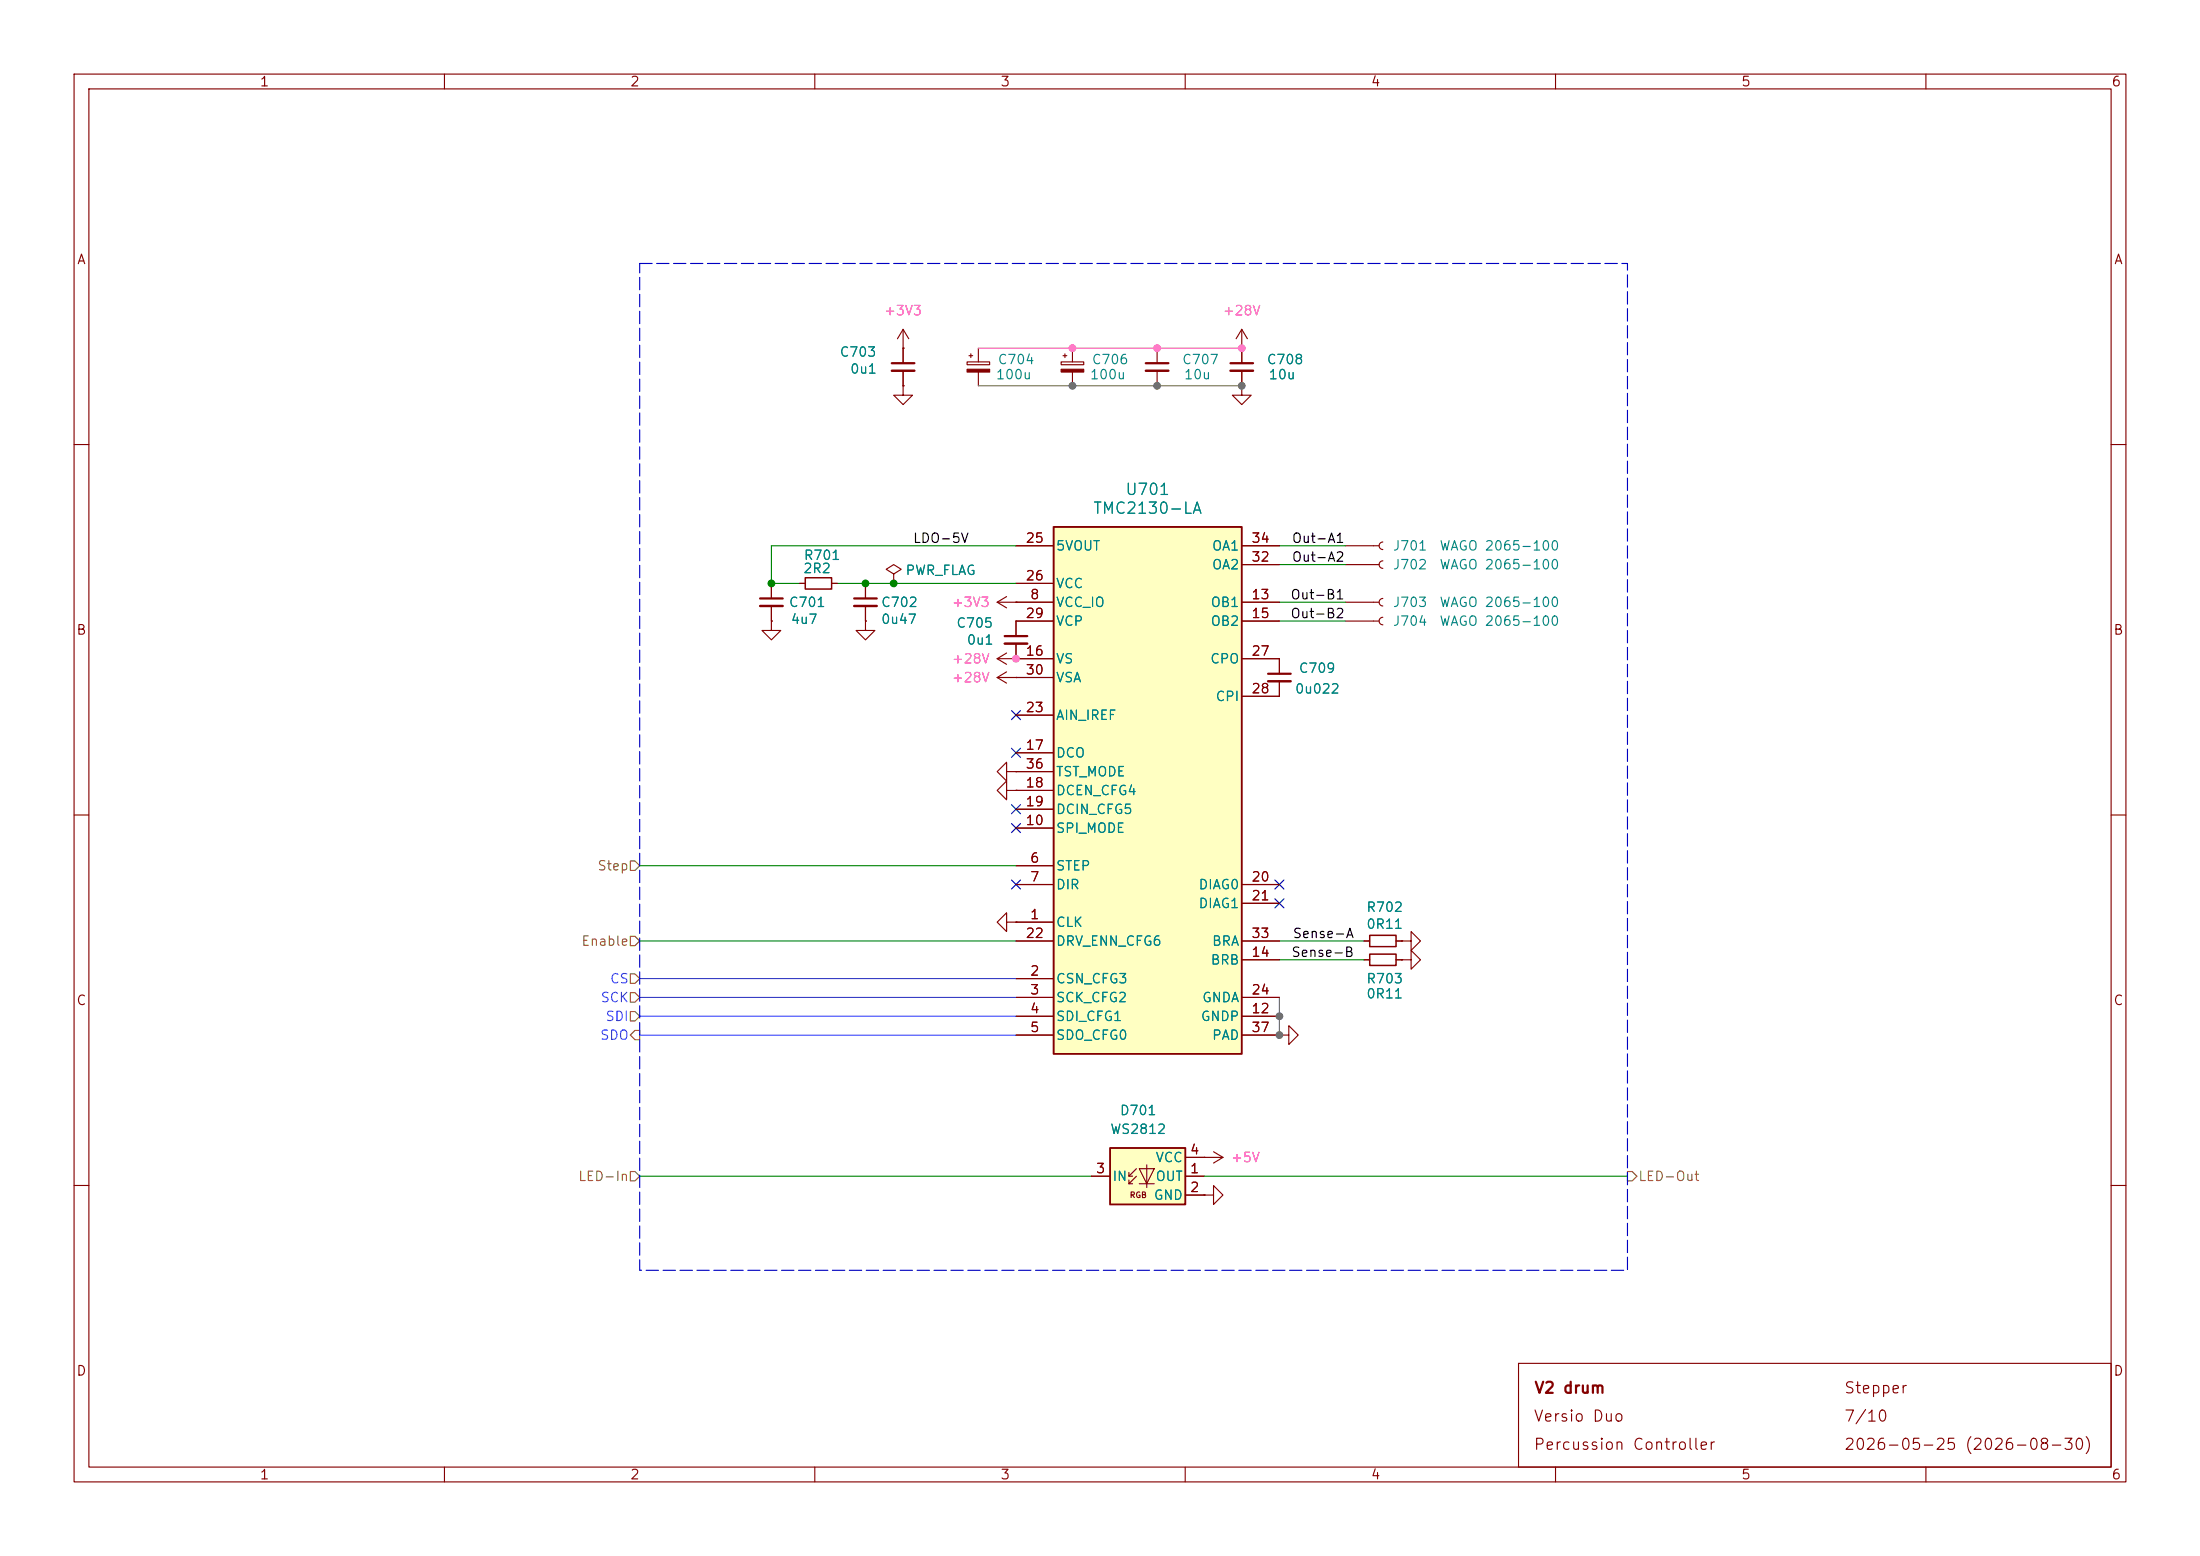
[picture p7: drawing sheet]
<svg xmlns="http://www.w3.org/2000/svg" width="297mm" height="210mm" viewBox="0 0 297 210" stroke-linecap="round" stroke-linejoin="round" font-family="sans-serif">
<g fill="none" stroke="#840000" stroke-width=".15">
<path d="M10 10h277v190h-277zM12 12h273v186h-273zM60 10v2M110 10v2M160 10v2M210 10v2M260 10v2M10 60h2M120.6 77.5l1.1-.7-1.1-.6-1 .6 1 .7v1.2M120.6 78.7h.1M285 60h2M172.7 88.9v2"/>
<path d="M172.7 91.9v2.1M10 110h2M135.9 106.7v-1.3l-1.3 1.3 1.3 1.3v-1.3h1.3M137.2 106.7h.1M285 110h2M135.9 124.5v-1.3l-1.3 1.3 1.3 1.2v-1.2h1.3M137.2 124.5h.1M10 160h2M162.6 161.3h1.2v-1.3l1.3 1.3-1.3 1.3v-1.3M162.6 161.3h.1M285 160h2M60 198v2"/>
<path d="M110 198v2M160 198v2M205 184h80v14h-80zM210 198v2M260 198v2"/>
</g>
<path d="M171.2 90.9h3" fill="none" stroke="#840000" stroke-width=".3"/>
<path d="M171.2 91.9h3" fill="none" stroke="#840000" stroke-width=".33"/>
<path d="M142.2 71.1h25.4v71.1h-25.4z" fill="#ffffc2"/>
<path d="M142.2 71.1h25.4v71.1h-25.4z" fill="none" stroke="#840000" stroke-width=".25"/>
<g fill="none" stroke="#840000" stroke-width=".15">
<path d="M121.9 47h.1M121.9 44.5l-.7 1.2M121.9 44.5l.8 1.2M121.9 44.5v2.5M130.6 48.8h3v.4h-3zM130.8 48h.5M131.1 47.8v.5M132.1 47v1.8M132.1 50.2v1.9M143.3 48.8h3v.4h-3zM143.5 48h.5M143.8 47.8v.5"/>
<path d="M144.8 47v1.8M144.8 50.2v1.9M156.2 47v2M156.2 50v2.1M167.6 52.1v1.2h1.3l-1.3 1.3-1.2-1.3h1.2M167.6 52.1h.1M167.6 47v2M167.6 50v2.1M104.1 78.7v2.1M116.8 78.7v2.1M137.2 78.7h5M137.2 73.7h5"/>
<path d="M167.6 76.2h5.1M167.6 73.7h5.1M104.1 81.8v2M116.8 81.8v2M137.2 81.3h5M137.2 96.5h5M137.2 86.9v2h5M137.2 91.4h5M142.2 83.8h-5v2.1M167.6 81.3h5.1M167.6 83.8h5.1M167.6 88.9h5.1"/>
<path d="M167.6 94h5.1M137.2 116.8h5M137.2 119.4h5M137.2 111.8h5M137.2 101.6h5M137.2 106.7h5M137.2 109.2h5M137.2 104.1h5M167.6 119.4h5.1M137.2 124.5h5M137.2 132.1h5M137.2 134.6h5"/>
<path d="M137.2 137.2h5M137.2 139.7h5M137.2 127h5M167.6 134.6h5.1M167.6 137.2h5.1M167.6 139.7h5.1M167.6 121.9h5.1M167.6 127h5.1M167.6 129.5h5.1"/>
</g>
<path d="M154.7 49h3M166.1 49h3.1M102.6 80.8h3.1M115.3 80.8h3.1M135.6 85.9h3.1" fill="none" stroke="#840000" stroke-width=".3"/>
<path d="M154.7 50h3M166.1 50h3.1M102.6 81.8h3.1M115.3 81.8h3.1M135.6 86.9h3.1" fill="none" stroke="#840000" stroke-width=".33"/>
<g fill="#840000" stroke="#840000" stroke-width=".15">
<path d="M143.3 49.8h3v.4h-3z"/>
<path d="M130.6 49.8h3v.4h-3z"/>
</g>
<path d="M149.9 154.9h10.1v7.7h-10.1z" fill="#ffffc2"/>
<path d="M149.9 154.9h10.1v7.7h-10.1z" fill="none" stroke="#840000" stroke-width=".25"/>
<g fill="none" stroke="#840000" stroke-width=".15">
<path d="M121.9 52.1v1.2h1.3l-1.3 1.3-1.3-1.3h1.3M121.9 52.1h.1M121.9 47h.1M121.9 47v2M121.9 50v2.1M167.6 47h.1M167.6 52.1h.1M167.6 44.5l-.7 1.2M167.6 44.5l.8 1.2M167.6 44.5v4.5M167.6 50v2.1M104.1 78.7v2.1"/>
<path d="M107.9 78.7h.8M112.3 78.7h.7M116.8 78.7v2.1M120.6 78.7h.1M137.2 78.7h5M137.2 73.7h5M167.6 76.2h5.1M167.6 73.7h5.1M181.6 76.2h4.6M181.6 73.7h4.6M186.7 75.7a.51 .51 0 0 0-.5 .5 .51 .51 0 0 0 .5 .5M186.7 73.2a.51 .51 0 0 0-.5 .5 .51 .51 0 0 0 .5 .5"/>
<path d="M104.1 83.8v1.3h1.3l-1.3 1.3-1.2-1.3h1.2M104.1 83.8h.1M104.1 81.8v2M116.8 83.8v1.3h1.3l-1.3 1.3-1.2-1.3h1.2M116.8 83.8h.1M116.8 81.8v2M134.6 81.3h7.6M134.6 88.9l1.3 .8M134.6 88.9h7.6M134.6 81.3l1.3 .7M134.6 91.4l1.3 .8M134.6 91.4h7.6"/>
<path d="M135.9 88.1l-1.3 .8M135.9 80.5l-1.3 .8M135.9 90.7l-1.3 .7M137.2 88.9h.1M137.2 81.3h.1M137.2 91.4h.1M137.2 96.5h5M137.2 86.9v2M142.2 83.8h-5v2.1M167.6 81.3h5.1M167.6 83.8h5.1M167.6 88.9h5.1v2"/>
<path d="M172.7 91.9v2.1h-5.1M181.6 81.3h4.6M181.6 83.8h4.6M186.7 80.8a.51 .51 0 0 0-.5 .5 .51 .51 0 0 0 .5 .5M186.7 83.3a.51 .51 0 0 0-.5 .5 .51 .51 0 0 0 .5 .5M135.9 104.1v-1.2l-1.3 1.2 1.3 1.3v-1.3h1.3M137.2 104.1h.1M137.2 106.7h.1M137.2 116.8h5M137.2 119.4h5M137.2 111.8h5M137.2 101.6h5"/>
<path d="M137.2 106.7h5M137.2 109.2h5M137.2 104.1h5M167.6 119.4h5.1M137.2 124.5h.1M137.2 127h5M137.2 124.5h5M137.2 132.1h5M137.2 134.6h5M137.2 137.2h5M137.2 139.7h5M167.6 127h5.1"/>
<path d="M167.6 129.5h5.1M167.6 134.6h5.1M167.6 137.2h5.1M167.6 139.7h5.1M167.6 121.9h5.1M172.7 139.7h1.3v-1.3l1.3 1.3-1.3 1.3v-1.3M172.7 139.7h.1M184.1 127h.8M184.1 129.5h.8M188.5 127h.7M188.5 129.5h.7M189.2 127h1.3v-1.3l1.3 1.3-1.3 1.3v-1.3"/>
<path d="M189.2 127h.1M189.2 129.5h1.3v-1.2l1.3 1.2-1.3 1.3v-1.3M189.2 129.5h.1M147.3 158.8h2.6M152.4 158.8h.5M152.4 159.8h.5M153.4 157.7l-1 1.1v-.6M153.4 158.8l-1 1v-.5M153.8 157.7h2l-1 2.1zM153.8 159.8h2M154.8 157.2v3.1M160 158.8h2.6"/>
<path d="M160 156.2h5.1M162.6 156.2h.1M163.8 155.4l1.3 .8M165.1 156.2l-1.3 .8M160 161.3h2.6M162.6 161.3h.1"/>
</g>
<path d="M120.4 49h3" fill="none" stroke="#840000" stroke-width=".3"/>
<path d="M120.4 50h3" fill="none" stroke="#840000" stroke-width=".33"/>
<path d="M108.7 78h3.6v1.5h-3.6zM184.9 126.2h3.6v1.6h-3.6zM184.9 128.8h3.6v1.5h-3.6z" fill="none" stroke="#840000" stroke-width=".2"/>
<path d="M85.1 116.2h.6l.7 .6-.7 .7h-.6zM85.1 136.5h.6l.7 .7-.7 .6h-.6zM85.1 131.4h.6l.7 .7-.7 .6h-.6zM85.1 134h.6l.7 .6-.7 .7h-.6zM85.1 126.4h.6l.7 .6-.7 .6h-.6zM85.7 139.1h.7v1.2h-.7l-.6-.6zM85.1 158.1h.6l.7 .7-.7 .6h-.6zM219.7 158.1h.6l.7 .7-.7 .6h-.6z" fill="none" stroke="#848400" stroke-width=".15"/>
<path d="M113 78.7h24.2M137.2 73.7h-33.1v5h3.8M172.7 73.7h8.9M172.7 76.2h8.9M172.7 81.3h8.9M172.7 83.8h8.9M86.4 116.8h50.8M86.4 127h50.8M172.7 127h11.4M172.7 129.5h11.4M86.4 158.8h60.9M162.6 158.8h57.1" fill="none" stroke="#008400" stroke-width=".15"/>
<path d="M132.1 52.1h35.5M172.7 134.6v5.1" fill="none" stroke="#676767" stroke-width=".15"/>
<path d="M86.4 139.7h50.8M86.4 137.2h50.8M86.4 134.6h50.8M86.4 132.1h50.8" fill="none" stroke="#2f3cff" stroke-width=".15"/>
<path d="M132.1 47h35.5" fill="none" stroke="#ff5cbb" stroke-width=".15"/>
<g fill="none" stroke="#000084" stroke-width=".15">
<path d="M136.6 95.9l1.2 1.2M137.8 95.9l-1.2 1.2M136.6 118.8l1.2 1.2M136.6 101l1.2 1.2M136.6 108.6l1.2 1.2M136.6 111.2l1.2 1.2M137.8 118.8l-1.2 1.2M137.8 101l-1.2 1.2M137.8 108.6l-1.2 1.2M137.8 111.2l-1.2 1.2M172.1 118.8l1.2 1.2M173.3 118.8l-1.2 1.2"/>
<path d="M172.1 121.3l1.2 1.2M173.3 121.3l-1.2 1.2"/>
</g>
<path d="M86.4 35.6h133.3v135.9h-133.3z" fill="none" stroke="#0000c2" stroke-width=".15" stroke-dasharray="1.7 .6"/>
<g fill="#676767" stroke="#676767" stroke-width=".14">
<circle cx="172.7" cy="137.2" r=".46"/>
<circle cx="172.7" cy="139.7" r=".46"/>
<circle cx="144.8" cy="52.1" r=".46"/>
<circle cx="167.6" cy="52.1" r=".46"/>
<circle cx="156.2" cy="52.1" r=".46"/>
</g>
<g fill="#ff5cbb" stroke="#ff5cbb" stroke-width=".14">
<circle cx="137.2" cy="88.9" r=".46"/>
<circle cx="167.6" cy="47" r=".46"/>
<circle cx="156.2" cy="47" r=".46"/>
<circle cx="144.8" cy="47" r=".46"/>
</g>
<g fill="#008400" stroke="#008400" stroke-width=".14">
<circle cx="104.1" cy="78.7" r=".46"/>
<circle cx="120.6" cy="78.7" r=".46"/>
<circle cx="116.8" cy="78.7" r=".46"/>
</g>
<g font-size="1.5" fill="#008484">
<text x="147.5" y="69.7">TMC2130-LA</text>
<text x="151.8" y="67.2">U701</text>
</g>
<g font-size="1.5" fill="#840000">
<text x="207" y="188.4">V2 drum</text>
<text x="248.9" y="188.4">Stepper</text>
<text x="206.9" y="192.3">Versio Duo</text>
<text x="206.9" y="196.1">Percussion Controller</text>
<text x="248.9" y="196.1">2026-05-25 (2026-08-30)</text>
<text x="248.9" y="192.3">7/10</text>
</g>
<g font-size="1.3" fill="#840000">
<text x="35" y="12">1</text>
<text x="85" y="12">2</text>
<text x="135" y="12">3</text>
<text x="185" y="12">4</text>
<text x="235" y="12">5</text>
<text x="285" y="12">6</text>
<text x="10.3" y="36">A</text>
<text x="285.3" y="36">A</text>
<text x="138.4" y="73.6">25</text>
<text x="168.8" y="76.1">32</text>
<text x="168.8" y="73.6">34</text>
<text x="138.4" y="78.7">26</text>
<text x="138.4" y="83.7">29</text>
<text x="139" y="81.2">8</text>
<text x="168.8" y="81.2">13</text>
<text x="168.8" y="83.7">15</text>
<text x="10.2" y="86">B</text>
<text x="138.4" y="88.8">16</text>
<text x="168.8" y="88.8">27</text>
<text x="285.2" y="86">B</text>
<text x="138.4" y="91.4">30</text>
<text x="168.8" y="93.9">28</text>
<text x="138.4" y="101.5">17</text>
<text x="138.4" y="96.4">23</text>
<text x="138.4" y="106.6">18</text>
<text x="138.4" y="104.1">36</text>
<text x="138.4" y="111.7">10</text>
<text x="138.4" y="109.1">19</text>
<text x="139" y="116.8">6</text>
<text x="139" y="119.3">7</text>
<text x="168.8" y="119.3">20</text>
<text x="139" y="124.4">1</text>
<text x="168.8" y="121.8">21</text>
<text x="138.4" y="126.9">22</text>
<text x="139" y="132">2</text>
<text x="168.8" y="129.5">14</text>
<text x="168.8" y="126.9">33</text>
<text x="10.2" y="136">C</text>
<text x="139" y="134.5">3</text>
<text x="139" y="137.1">4</text>
<text x="168.8" y="137.1">12</text>
<text x="168.8" y="134.5">24</text>
<text x="285.2" y="136">C</text>
<text x="139" y="139.6">5</text>
<text x="168.8" y="139.6">37</text>
<text x="147.9" y="158.7">3</text>
<text x="160.6" y="158.7">1</text>
<text x="160.6" y="161.2">2</text>
<text x="160.6" y="156.1">4</text>
<text x="10.2" y="186">D</text>
<text x="285.2" y="186">D</text>
<text x="35" y="200">1</text>
<text x="85" y="200">2</text>
<text x="135" y="200">3</text>
<text x="185" y="200">4</text>
<text x="235" y="200">5</text>
<text x="285" y="200">6</text>
</g>
<g font-size="1.3" fill="#ff5cbb">
<text x="119.3" y="42.9">+3V3</text>
<text x="165" y="42.9">+28V</text>
<text x="128.4" y="82.2">+3V3</text>
<text x="128.4" y="89.9">+28V</text>
<text x="128.4" y="92.4">+28V</text>
<text x="166.1" y="157.2">+5V</text>
</g>
<g font-size="1.3" fill="#008484">
<text x="113.3" y="48.5">C703</text>
<text x="114.7" y="50.7">0u1</text>
<text x="134.4" y="51.5">100u</text>
<text x="134.6" y="49.5">C704</text>
<text x="147.1" y="51.5">100u</text>
<text x="147.3" y="49.5">C706</text>
<text x="159.5" y="49.5">C707</text>
<text x="159.8" y="51.5">10u</text>
<text x="170.9" y="49.5">C708</text>
<text x="171.2" y="51.5">10u</text>
<text x="108.3" y="77.7">2R2</text>
<text x="108.4" y="75.9">R701</text>
<text x="122.2" y="77.9">PWR_FLAG</text>
<text x="142.5" y="74.6">5VOUT</text>
<text x="163.5" y="77.2">OA2</text>
<text x="163.5" y="74.6">OA1</text>
<text x="187.9" y="77.2">J702</text>
<text x="187.9" y="74.6">J701</text>
<text x="194.2" y="77.2">WAGO 2065-100</text>
<text x="194.2" y="74.6">WAGO 2065-100</text>
<text x="106.4" y="82.2">C701</text>
<text x="118.9" y="82.2">C702</text>
<text x="142.5" y="82.2">VCC_IO</text>
<text x="142.5" y="79.7">VCC</text>
<text x="163.3" y="82.2">OB1</text>
<text x="187.9" y="82.2">J703</text>
<text x="194.2" y="82.2">WAGO 2065-100</text>
<text x="106.7" y="84.5">4u7</text>
<text x="118.9" y="84.5">0u47</text>
<text x="129" y="85">C705</text>
<text x="130.4" y="87.3">0u1</text>
<text x="142.5" y="89.9">VS</text>
<text x="142.5" y="84.8">VCP</text>
<text x="163.3" y="89.9">CPO</text>
<text x="163.3" y="84.8">OB2</text>
<text x="187.9" y="84.8">J704</text>
<text x="194.2" y="84.8">WAGO 2065-100</text>
<text x="142.5" y="92.4">VSA</text>
<text x="164" y="94.9">CPI</text>
<text x="174.7" y="93.9">0u022</text>
<text x="175.2" y="91.1">C709</text>
<text x="142.5" y="97.5">AIN_IREF</text>
<text x="142.5" y="102.6">DCO</text>
<text x="142.5" y="107.6">DCEN_CFG4</text>
<text x="142.5" y="105.1">TST_MODE</text>
<text x="142.5" y="112.7">SPI_MODE</text>
<text x="142.5" y="110.2">DCIN_CFG5</text>
<text x="142.5" y="117.8">STEP</text>
<text x="142.5" y="125.4">CLK</text>
<text x="142.5" y="120.3">DIR</text>
<text x="161.7" y="120.3">DIAG0</text>
<text x="161.7" y="122.9">DIAG1</text>
<text x="184.4" y="123.4">R702</text>
<text x="184.4" y="125.7">0R11</text>
<text x="142.5" y="128">DRV_ENN_CFG6</text>
<text x="163.3" y="130.5">BRB</text>
<text x="163.5" y="128">BRA</text>
<text x="142.5" y="133">CSN_CFG3</text>
<text x="142.5" y="135.6">SCK_CFG2</text>
<text x="162.2" y="135.6">GNDA</text>
<text x="184.4" y="133">R703</text>
<text x="184.4" y="135.1">0R11</text>
<text x="142.5" y="138.1">SDI_CFG1</text>
<text x="142.5" y="140.7">SDO_CFG0</text>
<text x="162" y="138.1">GNDP</text>
<text x="163.5" y="140.7">PAD</text>
<text x="149.8" y="153.4">WS2812</text>
<text x="151.1" y="150.8">D701</text>
<text x="150.1" y="159.7">IN</text>
<text x="155.9" y="159.7">OUT</text>
<text x="155.9" y="157.2">VCC</text>
<text x="155.7" y="162.3">GND</text>
</g>
<g font-size="1.3">
<text x="123.2" y="73.6">LDO-5V</text>
<text x="174.3" y="73.6">Out-A1</text>
<text x="174.3" y="76.1">Out-A2</text>
<text x="174.1" y="83.8">Out-B2</text>
<text x="174.1" y="81.2">Out-B1</text>
<text x="174.2" y="129.5">Sense-B</text>
<text x="174.4" y="126.9">Sense-A</text>
</g>
<g font-size="1.3" fill="#848400">
<text x="80.6" y="117.8">Step</text>
<text x="78.4" y="128">Enable</text>
<text x="78" y="159.7">LED-In</text>
<text x="221.1" y="159.7">LED-Out</text>
</g>
<g font-size="1.3" fill="#2f3cff">
<text x="81" y="135.6">SCK</text>
<text x="82.3" y="133">CS</text>
<text x="80.9" y="140.7">SDO</text>
<text x="81.7" y="138.1">SDI</text>
</g>
<text font-size=".8" fill="#840000" x="152.5" y="161.9">RGB</text>
</svg>
